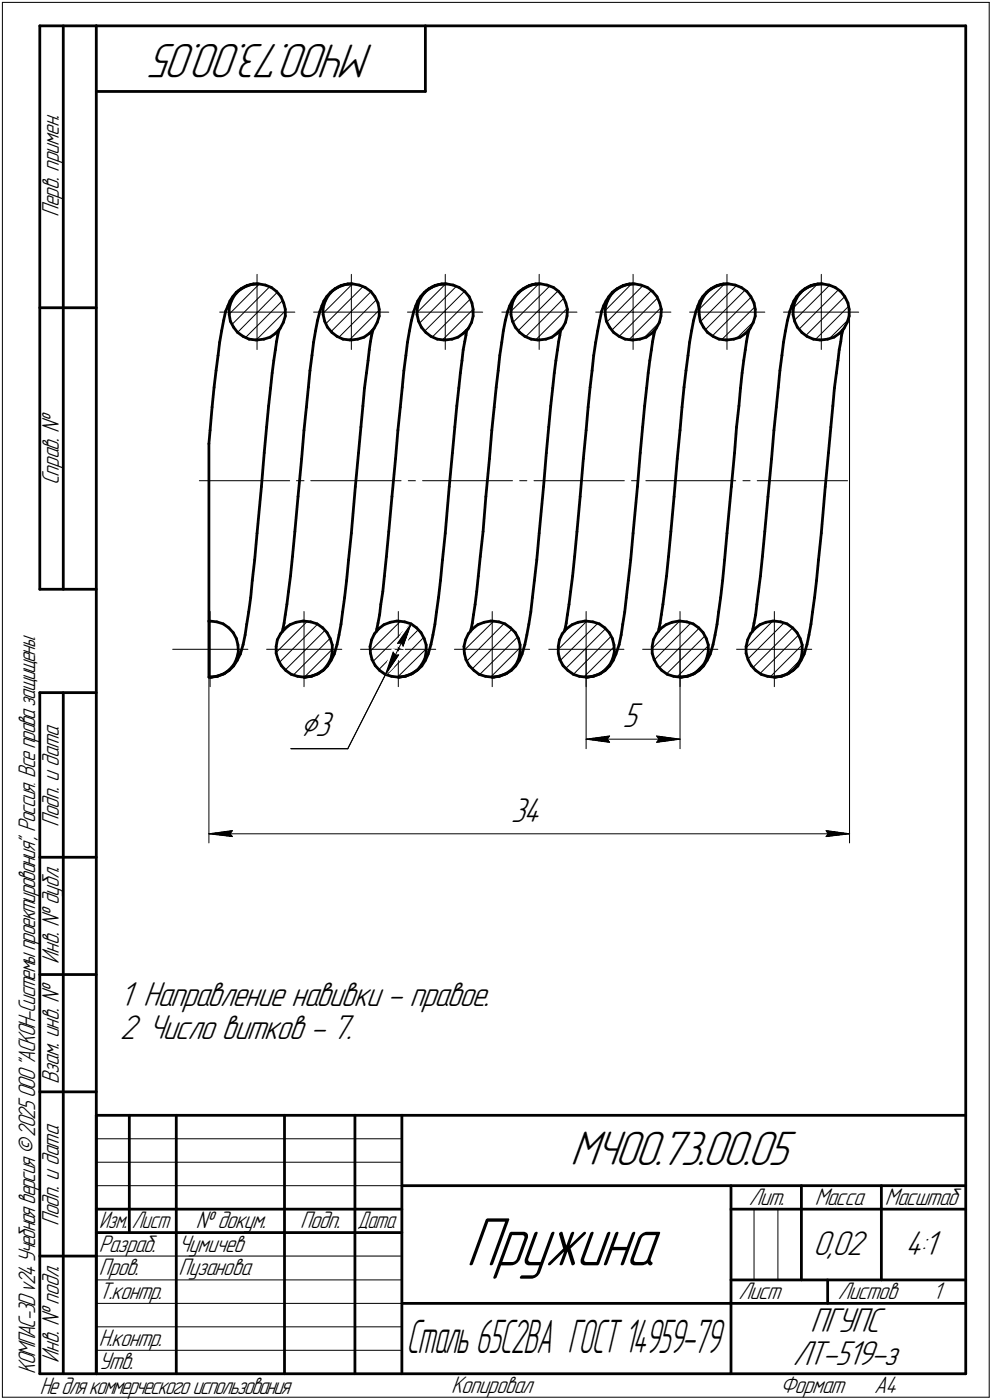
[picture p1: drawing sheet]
<svg xmlns="http://www.w3.org/2000/svg" width="211mm" height="298mm" viewBox="0 0 211 298" stroke-linecap="round" stroke-linejoin="round" font-family="sans-serif">
<g fill="none" stroke="#000" stroke-width=".59">
<path d="M8.5 5.5v120zM8.5 5.5h12zM13.5 5.5v120zM20.5 5.5v287zM20.5 5.5h185zM20.5 19.5h70zM90.5 5.5v14zM205.5 5.5v287zM8.5 65.5h12zM46 78.9l-.4 3.6zM46.4 75.7l-.4 3.2zM46.7 72.9l-.3 2.8z"/>
<path d="M47.2 70.4l-.5 2.5zM47.6 68.2l-.4 2.2zM48 66.3l-.4 1.9zM48.5 65.1l-.5 1.2zM48.8 65.5v1.5zM48.8 67l.2 1.4zM48.9 64.1l-.4 1zM49 68.4l.7 1.3zM49.2 64.2l-.4 1.3zM49.5 63.2l-.6 .9zM49.7 69.7l.8 1.1zM49.9 62.9l-.7 1.3z"/>
<path d="M50.3 62.2l1-.7zM50.3 62.2l-.8 1zM50.5 70.8l1.2 .8zM50.8 61.9l1.2-.8zM50.8 61.9l-.9 1zM51.3 61.5l1.3-.7zM51.7 71.6l1.3 .6zM52 61.1l1.3-.5zM52.6 60.8l1.3-.3zM53 72.2l1.4 .2zM53.3 60.6l1.4-.1zM53.9 60.5h.8z"/>
<path d="M54.4 72.4h.3zM54.7 72.4l1.4-.2zM54.7 60.5h.3zM55 60.5l1.5 .2zM56.1 72.2l1.4-.4zM56.5 60.7l1.2 .5zM57.5 71.8l1.2-.8zM57.7 61.2l1.1 .9zM57.9 79.4l-.3 3.2zM58.3 76.8l-.4 2.6zM58.6 74.5l-.3 2.3zM58.8 72.7l-.2 1.8z"/>
<path d="M58.8 62.1l1 1.1zM59.1 71.4l-.3 1.3zM59.4 70.3h.1M59.4 70.4l-.3 1zM59.6 69.9l-.9 1.1zM59.8 63.2l.6 1.3zM60.3 68.7l-.7 1.2zM60.4 64.5l.3 1.4zM60.7 67.3l-.4 1.4zM60.7 65.9v1.4zM66 78.9l-.4 3.6zM66.4 75.7l-.4 3.2z"/>
<path d="M66.7 72.9l-.3 2.8zM67.1 70.4l-.4 2.5zM67.6 68.2l-.5 2.2zM68.1 66.3l-.5 1.9zM68.5 65.1l-.4 1.2zM68.7 65.5v1.5zM68.7 67l.4 1.4zM68.9 64.1l-.4 1zM69.1 68.4l.6 1.3zM69.2 64.2l-.5 1.3zM69.5 63.2l-.6 .9zM69.7 69.7l.9 1.1z"/>
<path d="M69.8 62.9l-.6 1.3zM70.4 62.2l.9-.7zM70.4 62.2l-.9 1zM70.6 70.8l1.1 .8zM70.8 61.9l1.2-.8zM70.8 61.9l-1 1zM71.3 61.5l1.3-.7zM71.7 71.6l1.3 .6zM72 61.1l1.3-.5zM72.6 60.8l1.4-.3zM73 72.2l1.4 .2zM73.3 60.6l1.5-.1z"/>
<path d="M74 60.5h.8zM74.4 72.4h.4zM74.8 72.4l1.3-.2zM74.8 60.5h.2zM75 60.5l1.5 .2zM76.1 72.2l1.4-.4zM76.5 60.7l1.2 .5zM77.5 71.8l1.2-.8zM77.7 61.2l1.2 .9zM78 79.4l-.4 3.2zM78.3 76.8l-.3 2.6zM78.6 74.5l-.3 2.3z"/>
<path d="M78.8 72.7l-.2 1.8zM78.9 62.1l.9 1.1zM79.1 71.4l-.3 1.3zM79.3 70.3h.1M79.3 70.4l-.2 1zM79.6 69.9l-.9 1.1zM79.8 63.2l.6 1.3zM80.3 68.7l-.7 1.2zM80.4 64.5l.3 1.4zM80.7 67.3l-.4 1.4zM80.7 65.9v1.4zM85.9 78.9l-.3 3.6z"/>
<path d="M86.4 75.7l-.5 3.2zM86.7 72.9l-.3 2.8zM87.1 70.4l-.4 2.5zM87.5 68.2l-.4 2.2zM88.1 66.3l-.6 1.9zM88.5 65.1l-.4 1.2zM88.7 67l.4 1.4zM88.8 65.5l-.1 1.5zM88.9 64.1l-.4 1zM89.1 68.4l.6 1.3zM89.2 64.2l-.4 1.3zM89.5 63.2l-.6 .9z"/>
<path d="M89.7 69.7l.9 1.1zM89.8 62.9l-.6 1.3zM90.3 62.2l1-.7zM90.3 62.2l-.8 1zM90.6 70.8l1.1 .8zM90.8 61.9l1.1-.8zM90.8 61.9l-1 1zM91.3 61.5l1.2-.7zM91.7 71.6l1.3 .6zM91.9 61.1l1.4-.5zM92.5 60.8l1.5-.3zM93 72.2l1.4 .2z"/>
<path d="M93.3 60.6l1.4-.1zM94 60.5h.7zM94.4 72.4h.3zM94.7 72.4l1.5-.2zM94.7 60.5h.3zM95 60.5l1.4 .2zM96.2 72.2l1.3-.4zM96.4 60.7l1.3 .5zM97.5 71.8l1.1-.8zM97.7 61.2l1.2 .9zM98 79.4l-.4 3.2zM98.3 76.8l-.3 2.6z"/>
<path d="M98.6 74.5l-.3 2.3zM98.6 71l1.1-1.1zM98.9 72.7l-.3 1.8zM98.9 62.1l.9 1.1zM99.1 71.4l-.2 1.3zM99.3 70.4l-.2 1zM99.4 70.3l-.1 .1zM99.8 63.2l.6 1.3zM100.3 68.7l-.6 1.2zM100.4 64.5l.3 1.4zM100.7 67.3l-.4 1.4zM100.7 65.9v1.4z"/>
<path d="M106 78.9l-.4 3.6zM106.3 75.7l-.3 3.2zM106.8 72.9l-.5 2.8zM107.1 70.4l-.3 2.5zM107.5 68.2l-.4 2.2zM108 66.3l-.5 1.9zM108.5 65.1l-.5 1.2zM108.7 67l.4 1.4zM108.8 65.5l-.1 1.5zM109 64.1l-.5 1zM109.1 68.4l.5 1.3zM109.1 64.2l-.3 1.3z"/>
<path d="M109.6 63.2l-.6 .9zM109.6 69.7l1 1.1zM109.8 62.9l-.7 1.3zM110.3 62.2l1-.7zM110.3 62.2l-.7 1zM110.6 70.8l1.1 .8zM110.8 61.9l1.2-.8zM110.8 61.9l-1 1zM111.3 61.5l1.3-.7zM111.7 71.6l1.3 .6zM112 61.1l1.3-.5zM112.6 60.8l1.4-.3z"/>
<path d="M113 72.2l1.4 .2zM113.3 60.6l1.4-.1zM114 60.5h.7zM114.4 72.4h.3zM114.7 72.4l1.5-.2zM114.7 60.5h.4zM115.1 60.5l1.3 .2zM116.2 72.2l1.2-.4zM116.4 60.7l1.4 .5zM117.4 71.8l1.2-.8zM117.8 61.2l1.1 .9zM117.9 79.4l-.3 3.2z"/>
<path d="M118.3 76.8l-.4 2.6zM118.6 74.5l-.3 2.3zM118.6 71l1-1.1zM118.9 72.7l-.3 1.8zM118.9 62.1l.9 1.1zM119.1 71.4l-.2 1.3zM119.3 70.4l-.2 1zM119.4 70.3l-.1 .1zM119.8 63.2l.6 1.3zM120.3 68.7l-.7 1.2zM120.4 64.5l.3 1.4zM120.6 67.3l-.3 1.4z"/>
<path d="M120.7 65.9l-.1 1.4zM126 78.9l-.4 3.6zM126.3 75.7l-.3 3.2zM126.7 72.9l-.4 2.8zM127.2 70.4l-.5 2.5zM127.6 68.2l-.4 2.2zM128 66.3l-.4 1.9zM128.4 65.1l-.4 1.2zM128.8 65.5v1.5zM128.8 67l.2 1.4zM128.9 64.1l-.5 1zM129 68.4l.7 1.3z"/>
<path d="M129.2 64.2l-.4 1.3zM129.5 63.2l-.6 .9zM129.7 69.7l.9 1.1zM129.9 62.9l-.7 1.3zM130.3 62.2l1-.7zM130.3 62.2l-.8 1zM130.6 70.8l1.1 .8zM130.8 61.9l1.2-.8zM130.8 61.9l-.9 1zM131.3 61.5l1.3-.7zM131.7 71.6l1.3 .6zM132 61.1l1.3-.5z"/>
<path d="M132.6 60.8l1.3-.3zM133 72.2l1.5 .2zM133.3 60.6l1.4-.1zM133.9 60.5h.8zM134.5 72.4h.2zM134.7 72.4l1.4-.2zM134.7 60.5h.3zM135 60.5l1.4 .2zM136.1 72.2l1.4-.4zM136.4 60.7l1.4 .5zM137.5 71.8l1.2-.8zM137.8 61.2l1.1 .9z"/>
<path d="M137.9 79.4l-.3 3.2zM138.3 76.8l-.4 2.6zM138.6 74.5l-.3 2.3zM138.9 72.7l-.3 1.8zM138.9 62.1l.9 1.1zM139.1 71.4l-.2 1.3zM139.4 70.3h.1M139.4 70.4l-.3 1zM139.6 69.9l-.9 1.1zM139.8 63.2l.6 1.3zM140.3 68.7l-.7 1.2zM140.4 64.5l.3 1.4z"/>
<path d="M140.6 67.3l-.3 1.4zM140.7 65.9l-.1 1.4zM146 78.9l-.5 3.6zM146.4 75.7l-.4 3.2zM146.7 72.9l-.3 2.8zM147.2 70.4l-.5 2.5zM147.6 68.2l-.4 2.2zM148.1 66.3l-.5 1.9zM148.5 65.1l-.4 1.2zM148.8 65.5v1.5zM148.8 67l.2 1.4zM148.9 64.1l-.4 1z"/>
<path d="M149 68.4l.7 1.3zM149.2 64.2l-.4 1.3zM149.5 63.2l-.6 .9zM149.7 69.7l.8 1.1zM149.9 62.9l-.7 1.3zM150.4 62.2l.9-.7zM150.4 62.2l-.9 1zM150.5 70.8l1.2 .8zM150.8 61.9l1.2-.8zM150.8 61.9l-.9 1zM151.3 61.5l1.3-.7zM151.7 71.6l1.3 .6z"/>
<path d="M152 61.1l1.3-.5zM152.6 60.8l1.3-.3zM153 72.2l1.4 .2zM153.3 60.6l1.4-.1zM153.9 60.5h.8zM154.4 72.4h.3zM154.7 72.4l1.4-.2zM154.7 60.5h.3zM155 60.5l1.5 .2zM156.1 72.2l1.4-.4zM156.5 60.7l1.2 .5zM157.5 71.8l1.2-.8z"/>
<path d="M157.7 61.2l1.2 .9zM157.9 79.4l-.3 3.2zM158.2 76.8l-.3 2.6zM158.6 74.5l-.4 2.3zM158.8 72.7l-.2 1.8zM158.9 62.1l.9 1.1zM159.1 71.4l-.3 1.3zM159.3 70.3h.1M159.3 70.4l-.2 1zM159.6 69.9l-.9 1.1zM159.8 63.2l.6 1.3zM160.3 68.7l-.7 1.2z"/>
<path d="M160.4 64.5l.3 1.4zM160.7 67.3l-.4 1.4zM160.7 65.9v1.4zM165.9 78.9l-.3 3.6zM166.4 75.7l-.5 3.2zM166.7 72.9l-.3 2.8zM167.1 70.4l-.4 2.5zM167.6 68.2l-.5 2.2zM168.1 66.3l-.5 1.9zM168.5 65.1l-.4 1.2zM168.7 67l.4 1.4zM168.8 65.5l-.1 1.5z"/>
<path d="M168.9 64.1l-.4 1zM169.1 68.4l.6 1.3zM169.2 64.2l-.4 1.3zM169.5 63.2l-.6 .9zM169.7 69.7l.9 1.1zM169.8 62.9l-.6 1.3zM170.3 62.2l1-.7zM170.3 62.2l-.8 1zM170.6 70.8l1.1 .8zM170.8 61.9l1.2-.8zM170.8 61.9l-1 1zM171.3 61.5l1.3-.7z"/>
<path d="M171.7 71.6l1.4 .6zM172 61.1l1.3-.5zM172.6 60.8l1.4-.3zM173.1 72.2l1.3 .2zM173.3 60.6l1.5-.1zM174 60.5h.8zM174.4 72.4h.4zM174.8 72.4l1.3-.2zM174.8 60.5h.2zM175 60.5l1.4 .2zM176.1 72.2l1.4-.4zM176.4 60.7l1.3 .5z"/>
<path d="M177.5 71.8l1.1-.8zM177.7 61.2l1.2 .9zM178 79.4l-.5 3.2zM178.3 76.8l-.3 2.6zM178.6 74.5l-.3 2.3zM178.9 72.7l-.3 1.8zM178.9 62.1l.8 1.1zM179.1 71.4l-.2 1.3zM179.3 70.3h.1M179.3 70.4l-.2 1zM179.6 69.9l-1 1.1zM179.7 63.2l.7 1.3z"/>
<path d="M180.3 68.7l-.7 1.2zM180.4 64.5l.3 1.4zM180.7 67.3l-.4 1.4zM180.7 65.9v1.4zM44.4 94.5v37.7zM44.7 91.6l-.3 2.9zM45.1 86.7l-.4 4.9zM45.6 82.5l-.5 4.2zM56.2 96.4l-.6 7.2zM56.7 90.9l-.5 5.5zM57.1 86.4l-.4 4.5zM57.6 82.6l-.5 3.8z"/>
<path d="M64.2 97.7l-.8 8zM64.7 91.6l-.5 6.1zM65.2 86.7l-.5 4.9zM65.6 82.5l-.4 4.2zM76.3 96.4l-.7 7.2zM76.8 90.9l-.5 5.5zM77.2 86.4l-.4 4.5zM77.6 82.6l-.4 3.8zM84.2 97.7l-.8 8zM84.7 91.6l-.5 6.1zM85.2 86.7l-.5 4.9zM85.6 82.5l-.4 4.2z"/>
<path d="M96.3 96.4l-.7 7.2zM96.8 90.9l-.5 5.5zM97.2 86.4l-.4 4.5zM97.6 82.6l-.4 3.8zM104.1 97.7l-.7 8zM104.6 91.6l-.5 6.1zM105.2 86.7l-.6 4.9zM105.6 82.5l-.4 4.2zM116.2 96.4l-.5 7.2zM116.8 90.9l-.6 5.5zM117.2 86.4l-.4 4.5zM117.6 82.6l-.4 3.8z"/>
<path d="M124.1 97.7l-.7 8zM124.7 91.6l-.6 6.1zM125.1 86.7l-.4 4.9zM125.6 82.5l-.5 4.2zM136.2 96.4l-.6 7.2zM136.7 90.9l-.5 5.5zM137.2 86.4l-.5 4.5zM137.6 82.6l-.4 3.8zM144.1 97.7l-.7 8zM144.7 91.6l-.6 6.1zM145.1 86.7l-.4 4.9zM145.5 82.5l-.4 4.2z"/>
<path d="M156.3 96.4l-.7 7.2zM156.7 90.9l-.4 5.5zM157.2 86.4l-.5 4.5zM157.6 82.6l-.4 3.8zM164.2 97.7l-.8 8zM164.7 91.6l-.5 6.1zM165.2 86.7l-.5 4.9zM165.6 82.5l-.4 4.2zM176.3 96.4l-.7 7.2zM176.8 90.9l-.5 5.5zM177.2 86.4l-.4 4.5zM177.5 82.6l-.3 3.8z"/>
<path d="M54.2 119.2l-.5 4.4zM54.7 113.5l-.5 5.7zM55.6 103.6l-.9 9.9zM62.2 118.5l-.4 4.2zM62.7 113.2l-.5 5.3zM63.4 105.7l-.7 7.5zM74.2 119.2l-.5 4.4zM74.8 113.5l-.6 5.7zM75.6 103.6l-.8 9.9zM82.2 118.5l-.4 4.2zM82.7 113.2l-.5 5.3zM83.4 105.7l-.7 7.5z"/>
<path d="M94.1 119.2l-.4 4.4zM94.7 113.5l-.6 5.7zM95.6 103.6l-.9 9.9zM102.2 118.5l-.4 4.2zM102.8 113.2l-.6 5.3zM103.4 105.7l-.6 7.5zM114.2 119.2l-.5 4.4zM114.7 113.5l-.5 5.7zM115.7 103.6l-1 9.9zM122.3 118.5l-.5 4.2zM122.8 113.2l-.5 5.3zM123.4 105.7l-.6 7.5z"/>
<path d="M134.2 119.2l-.5 4.4zM134.7 113.5l-.5 5.7zM135.6 103.6l-.9 9.9zM142.2 118.5l-.4 4.2zM142.7 113.2l-.5 5.3zM143.4 105.7l-.7 7.5zM154.2 119.2l-.4 4.4zM154.7 113.5l-.5 5.7zM155.6 103.6l-.9 9.9zM162.2 118.5l-.4 4.2zM162.7 113.2l-.5 5.3zM163.4 105.7l-.7 7.5z"/>
<path d="M174.2 119.2l-.5 4.4zM174.8 113.5l-.6 5.7zM175.6 103.6l-.8 9.9zM8.5 125.5h12zM44.4 132.2v12zM44.4 132.2h.3zM44.7 132.2l1.4 .2zM46.1 132.4l1.4 .4zM47.5 132.8l1.2 .9zM48.7 133.7l.9 1zM49.6 134.7l.7 1.3zM50.3 136l.3 1.3z"/>
<path d="M50.6 137.3l.1 1.5zM50.7 138.8l-.3 1.4zM51.1 139.3l-.6 1.3zM51.7 137.2l-.6 2.1zM52.2 135.2l-.5 2zM52.5 132.9l-.3 2.3zM52.9 130.3l-.4 2.6zM53.3 127.3l-.4 3zM53.7 123.6l-.4 3.7zM58.8 139.1l.4 1.4zM58.8 137.7v1.4zM59 136.2l-.2 1.5z"/>
<path d="M59.7 135l-.7 1.2zM60.2 133.9l-.1 .6zM60.5 132.7l-.3 1.2zM60.5 133.9l-.8 1.1zM60.5 133.9l1.2-.9zM60.7 130.9l-.2 1.8zM61 128.7l-.3 2.2zM61.4 126l-.4 2.7zM61.7 133l1.3-.5zM61.8 122.7l-.4 3.3zM63 132.5l1.4-.3zM64.4 132.2h.3z"/>
<path d="M64.7 132.2l1.4 .2zM66.1 132.4l1.4 .4zM67.5 132.8l1.2 .9zM68.7 133.7l.9 1zM69.6 134.7l.7 1.3zM70.3 136l.4 1.3zM70.7 137.3v1.5zM70.7 138.8l-.3 1.4zM71.1 139.3l-.7 1.3zM71.7 137.2l-.6 2.1zM72.1 135.2l-.4 2zM72.6 132.9l-.5 2.3z"/>
<path d="M72.9 130.3l-.3 2.6zM73.3 127.3l-.4 3zM73.7 123.6l-.4 3.7zM78.7 137.7l.1 1.4zM78.8 139.1l.4 1.4zM79.1 136.2l-.4 1.5zM79.7 135l-.6 1.2zM80.2 133.9l-.1 .6zM80.4 132.7l-.2 1.2zM80.6 133.9l-.9 1.1zM80.6 133.9l1.1-.9zM80.8 130.9l-.4 1.8z"/>
<path d="M81 128.7l-.2 2.2zM81.4 126l-.4 2.7zM81.7 133l1.4-.5zM81.8 122.7l-.4 3.3zM83.1 132.5l1.3-.3zM84.4 132.2h.4zM84.8 132.2l1.3 .2zM86.1 132.4l1.4 .4zM87.5 132.8l1.1 .9zM88.6 133.7l1 1zM89.6 134.7l.7 1.3zM90.3 136l.4 1.3z"/>
<path d="M90.7 137.3v1.5zM90.7 138.8l-.3 1.4zM91.1 139.3l-.6 1.3zM91.7 137.2l-.6 2.1zM92.1 135.2l-.4 2zM92.5 132.9l-.4 2.3zM92.9 130.3l-.4 2.6zM93.3 127.3l-.4 3zM93.7 123.6l-.4 3.7zM98.7 137.7l.1 1.4zM98.8 139.1l.3 1.4zM99.1 136.2l-.4 1.5z"/>
<path d="M99.7 135l-.6 1.2zM100.2 133.9l-.1 .6zM100.5 132.7l-.3 1.2zM100.6 133.9l-.9 1.1zM100.6 133.9l1.1-.9zM100.8 130.9l-.3 1.8zM101.1 128.7l-.3 2.2zM101.4 126l-.3 2.7zM101.7 133l1.3-.5zM101.8 122.7l-.4 3.3zM103 132.5l1.4-.3zM104.4 132.2h.3z"/>
<path d="M104.7 132.2l1.5 .2zM106.2 132.4l1.2 .4zM107.4 132.8l1.2 .9zM108.6 133.7l1 1zM109.6 134.7l.7 1.3zM110.3 136l.4 1.3zM110.7 137.3v1.5zM110.7 138.8l-.3 1.4zM111.1 139.3l-.6 1.3zM111.7 137.2l-.6 2.1zM112.1 135.2l-.4 2zM112.5 132.9l-.4 2.3z"/>
<path d="M112.9 130.3l-.4 2.6zM113.3 127.3l-.4 3zM113.7 123.6l-.4 3.7zM118.8 139.1l.3 1.4zM118.8 137.7v1.4zM119 136.2l-.2 1.5zM119.6 135l-.6 1.2zM120.2 133.9l-.1 .6zM120.5 132.7l-.3 1.2zM120.6 133.9l-1 1.1zM120.6 133.9l1.2-.9zM120.7 130.9l-.2 1.8z"/>
<path d="M121.1 128.7l-.4 2.2zM121.4 126l-.3 2.7zM121.8 133l1.2-.5zM121.8 122.7l-.4 3.3zM123 132.5l1.5-.3zM124.5 132.2h.2zM124.7 132.2l1.5 .2zM126.2 132.4l1.3 .4zM127.5 132.8l1.2 .9zM128.7 133.7l.9 1zM129.6 134.7l.7 1.3zM130.3 136l.3 1.3z"/>
<path d="M130.6 137.3l.1 1.5zM130.7 138.8l-.3 1.4zM131.1 139.3l-.6 1.3zM131.7 137.2l-.6 2.1zM132.2 135.2l-.5 2zM132.5 132.9l-.3 2.3zM132.9 130.3l-.4 2.6zM133.3 127.3l-.4 3zM133.7 123.6l-.4 3.7zM138.8 139.1l.4 1.4zM138.8 137.7v1.4zM139 136.2l-.2 1.5z"/>
<path d="M139.7 135l-.7 1.2zM140.2 133.9l-.1 .6zM140.5 132.7l-.3 1.2zM140.5 133.9l-.8 1.1zM140.5 133.9l1.2-.9zM140.7 130.9l-.2 1.8zM141.1 128.7l-.4 2.2zM141.4 126l-.3 2.7zM141.7 133l1.3-.5zM141.8 122.7l-.4 3.3zM143 132.5l1.4-.3zM144.4 132.2h.3z"/>
<path d="M144.7 132.2l1.4 .2zM146.1 132.4l1.4 .4zM147.5 132.8l1.2 .9zM148.7 133.7l.9 1zM149.6 134.7l.7 1.3zM150.3 136l.4 1.3zM150.7 137.3v1.5zM150.7 138.8l-.3 1.4zM151.1 139.3l-.6 1.3zM151.7 137.2l-.6 2.1zM152.1 135.2l-.4 2zM152.6 132.9l-.5 2.3z"/>
<path d="M152.9 130.3l-.3 2.6zM153.3 127.3l-.4 3zM153.8 123.6l-.5 3.7zM158.7 139.1l.5 1.4zM158.7 137.7v1.4zM159.1 136.2l-.4 1.5zM159.7 135l-.6 1.2zM160.2 133.9l-.1 .6zM160.4 132.7l-.2 1.2zM160.6 133.9l-.9 1.1zM160.6 133.9l1.1-.9zM160.8 130.9l-.4 1.8z"/>
<path d="M161 128.7l-.2 2.2zM161.4 126l-.4 2.7zM161.7 133l1.3-.5zM161.8 122.7l-.4 3.3zM163 132.5l1.4-.3zM164.4 132.2h.4zM164.8 132.2l1.3 .2zM166.1 132.4l1.4 .4zM167.5 132.8l1.2 .9zM168.7 133.7l.9 1zM169.6 134.7l.7 1.3zM170.3 136l.4 1.3z"/>
<path d="M170.7 137.3v1.5zM170.7 138.8l-.3 1.4zM171.1 139.3l-.7 1.3zM171.7 137.2l-.6 2.1zM172.1 135.2l-.4 2zM172.6 132.9l-.5 2.3zM172.9 130.3l-.3 2.6zM173.3 127.3l-.4 3zM173.7 123.6l-.4 3.7zM8.5 147.5v145zM8.5 147.5h12zM13.5 147.5v145z"/>
<path d="M44.4 144.2h.3zM44.7 144.2h.3zM44.8 144.2h.1M44.8 144.2l1.4-.2zM45 144.2l1.4-.3zM46.2 144l1.4-.5zM46.4 143.9l1.4-.5zM47.6 143.5l1.2-.8zM47.8 143.4l1.1-.8zM49.7 141.8l-.9 .9zM49.8 141.5l-.9 1.1zM50.4 140.2l-.6 1.3z"/>
<path d="M50.5 140.6l-.8 1.2zM59.2 140.5l.7 1.2zM59.9 141.7l.9 1zM60.8 142.7l1.2 .9zM62 143.6l1.3 .4zM63.3 144l1.4 .2zM64.8 144.2h.1M64.7 144.2h.3zM64.8 144.2l1.4-.2zM65 144.2l1.5-.3zM66.2 144l1.4-.5zM66.5 143.9l1.2-.5z"/>
<path d="M67.6 143.5l1.1-.8zM67.7 143.4l1.2-.8zM69.7 141.8l-1 .9zM69.8 141.5l-.9 1.1zM70.4 140.6l-.7 1.2zM70.4 140.2l-.6 1.3zM79.2 140.5l.6 1.2zM79.8 141.7l1 1zM80.8 142.7l1.2 .9zM82 143.6l1.3 .4zM83.3 144l1.5 .2zM84.8 144.2l1.4-.2z"/>
<path d="M84.8 144.2h.2zM85 144.2l1.4-.3zM86.2 144l1.3-.5zM86.4 143.9l1.3-.5zM87.5 143.5l1.2-.8zM87.7 143.4l1.2-.8zM88.7 142.7l1-.9zM89.7 141.5l-.8 1.1zM90.4 140.2l-.7 1.3zM90.5 140.6l-.8 1.2zM99.1 140.5l.7 1.2zM99.8 141.7l1 1z"/>
<path d="M100.8 142.7l1.1 .9zM101.9 143.6l1.4 .4zM103.3 144l1.4 .2zM104.7 144.2l1.5-.2zM104.7 144.2h.4zM105.1 144.2l1.3-.3zM106.2 144l1.3-.5zM106.4 143.9l1.4-.5zM107.5 143.5l1.3-.8zM107.8 143.4l1.1-.8zM109.7 141.8l-.9 .9zM109.8 141.5l-.9 1.1z"/>
<path d="M110.4 140.2l-.6 1.3zM110.5 140.6l-.8 1.2zM119.1 140.5l.7 1.2zM119.8 141.7l1 1zM120.8 142.7l1.2 .9zM122 143.6l1.3 .4zM123.3 144l1.4 .2zM124.8 144.2h.1M124.7 144.2h.4zM124.8 144.2l1.4-.2zM125.1 144.2l1.3-.3zM126.2 144l1.4-.5z"/>
<path d="M126.4 143.9l1.4-.5zM127.6 143.5l1.2-.8zM127.8 143.4l1.1-.8zM129.7 141.8l-.9 .9zM129.8 141.5l-.9 1.1zM130.4 140.2l-.6 1.3zM130.5 140.6l-.8 1.2zM139.2 140.5l.7 1.2zM139.9 141.7l.9 1zM140.8 142.7l1.2 .9zM142 143.6l1.3 .4zM143.3 144l1.4 .2z"/>
<path d="M144.8 144.2h.1M144.7 144.2h.3zM144.8 144.2l1.4-.2zM145 144.2l1.5-.3zM146.2 144l1.4-.5zM146.5 143.9l1.2-.5zM147.6 143.5l1.2-.8zM147.7 143.4l1.1-.8zM149.7 141.8l-.9 .9zM149.8 141.5l-1 1.1zM150.4 140.2l-.6 1.3zM150.5 140.6l-.8 1.2z"/>
<path d="M159.2 140.5l.7 1.2zM159.9 141.7l.9 1zM160.8 142.7l1.2 .9zM162 143.6l1.3 .4zM163.3 144l1.5 .2zM164.8 144.2l1.4-.2zM164.8 144.2h.2zM165 144.2l1.5-.3zM166.2 144l1.4-.5zM166.5 143.9l1.2-.5zM167.6 143.5l1.1-.8zM167.7 143.4l1.2-.8z"/>
<path d="M168.7 142.7l1.1-.9zM169.8 141.5l-.9 1.1zM170.4 140.6l-.6 1.2zM170.4 140.2l-.6 1.3zM8.5 182.5h12zM8.5 207.5h12zM8.5 232.5h12zM20.5 237.5h185zM20.5 237.5v55zM27.5 237.5v25zM37.5 237.5v55zM60.5 237.5v55z"/>
<path d="M75.5 237.5v55zM85.5 237.5v55zM20.5 257.5h65zM85.5 252.5h120zM155.5 252.5v40zM155.5 257.5h15zM170.5 252.5v20zM170.5 257.5h35zM187.5 252.5v20zM8.5 267.5h12zM20.5 262.5h65zM85.5 277.5h70z"/>
<path d="M155.5 277.5h50zM155.5 272.5h50zM176.1 272.5v5zM8.5 292.5h12zM20.5 292.5h185z"/>
</g>
<g fill="none" stroke="#000" stroke-width=".21">
<path d="M.5 .5v297zM.5 .5h210zM210.5 .5v297zM54.7 58.4v8.1zM74.8 58.4v8.1zM94.7 58.4v8.1zM114.7 58.4v8.1zM134.7 58.4v8.1zM154.7 58.4v8.1zM174.8 58.4v8.1zM46.7 66.5h8zM48.8 66.9l6.4-6.4z"/>
<path d="M49.4 69.1l8-8.1zM49.8 63l1.5-1.5zM52.2 71.9l8-8zM54.7 66.5h8zM54.7 66.5v7.9zM59 62.2l-8.5 8.6zM60.7 66.2l-6.2 6.2zM66.7 66.5h8.1zM68.7 66.7l6.3-6.2zM69.3 69l8-8zM70.4 70.6l8.5-8.5zM72.1 71.8l8-8z"/>
<path d="M74.3 72.4l6.4-6.4zM74.8 66.5v7.9zM74.8 66.5h7.9zM78.4 71.1l1-1zM86.7 66.5h8zM88.7 66.5l6.1-6zM89.2 68.8l7.9-7.8zM90.3 70.5l8.5-8.4zM91.9 71.8l8.2-8.1zM94.1 72.4l6.6-6.5zM94.7 66.5v7.9zM94.7 66.5h8z"/>
<path d="M97.8 71.5l2.1-2zM106.8 66.5h7.9zM108.7 66.3l5.9-5.8zM109.1 68.7l7.9-7.8zM110.2 70.4l8.5-8.4zM114 72.4l6.6-6.7zM114.7 66.5v7.9zM114.7 66.5h8.1zM117.3 71.8l2.8-2.7zM120 63.5l-8.2 8.2zM126.7 66.5h8zM130.1 70.4l8.5-8.5z"/>
<path d="M133.8 72.4l6.8-6.9zM134.4 60.5l-5.6 5.6zM134.7 66.5v7.9zM134.7 66.5h8zM136.8 60.8l-7.7 7.8zM137 72l3.3-3.3zM140 63.4l-8.3 8.2zM146.7 66.5h8zM148.8 65.9l5.4-5.4zM149.1 68.4l7.6-7.6zM150.1 70.2l8.4-8.4zM151.6 71.5l8.3-8.3z"/>
<path d="M153.6 72.3l7-6.9zM154.7 66.5v7.9zM154.7 66.5h8zM156.6 72.1l3.8-3.7zM166.7 66.5h8.1zM168.7 65.6l5.3-5.1zM169 68.2l7.5-7.5zM170 70.1l8.4-8.4zM171.4 71.5l8.3-8.3zM173.5 72.3l7.1-7.1zM174.8 66.5v7.9zM174.8 66.5h7.9z"/>
<path d="M176.4 72.2l4.1-4.1zM180.8 66.5v113zM42.4 102.4h19.2zM44.4 102.4v77.1zM63.1 102.4h1.6zM66.1 102.4h19.2zM86.9 102.4h1.5zM89.9 102.4h19.2zM110.6 102.4h1.5zM113.6 102.4h19.2zM134.4 102.4h1.5zM137.4 102.4h19.1z"/>
<path d="M158.1 102.4h1.5zM161.1 102.4h19.2zM36.7 138.3h8zM44.7 138.3v7.9zM44.7 130.2v8.1zM44.7 138.3h8zM56.7 138.3h8zM58.8 138.9l6.6-6.7zM59.4 135.4l2.5-2.5zM64.7 138.3h8zM64.7 138.3v7.9zM64.7 130.2v8.1z"/>
<path d="M76.7 138.3h8.1zM78.7 138.7l6.6-6.5zM81.4 133.2l-1.6 1.8zM83.7 138.9l-1.7 4.7zM83.7 138.9l.4 .6zM84.1 139.5l.7-.1zM84.6 137l.8-.1zM84.8 138.3h7.9zM84.8 138.3v7.9zM84.8 130.2v8.1zM84.8 139.4l-2.8 4.2zM85.4 136.9l.4 .7z"/>
<path d="M87.5 132.8l-1.7 4.8zM87.5 132.8l-2.9 4.2zM87.5 132.8l-5.5 10.8zM89.1 134l-8.5 8.6zM90.2 135.7l-7.9 8zM96.7 138.3h8zM98.7 138.5l6.4-6.3zM104.7 138.3v7.9zM104.7 130.2v8.1zM104.7 138.3h8zM107.3 132.8l-8 8zM116.8 138.3h7.9z"/>
<path d="M118.7 138.3l6.2-6.1zM124.7 130.2v8.1zM124.7 138.3v7.9zM124.7 138.3h8.1zM124.7 138.3v21.1zM130 135.5l-8 8.1zM136.7 138.3h8zM138.8 138.1l5.8-5.9zM144.7 138.3v7.9zM144.7 130.2v8.1zM144.7 138.3h8zM144.7 138.3v21.1z"/>
<path d="M147 132.7l-7.8 7.8zM156.7 138.3h8.1zM158.7 137.9l5.7-5.7zM164.8 130.2v8.1zM164.8 138.3v7.9zM164.8 138.3h7.9zM59.4 141.1l8.2-8.2zM60.7 142.7l8.5-8.5zM61.9 159.4h12.1zM62.4 143.8l7.9-7.9zM64.8 144.2l5.9-5.9zM79.3 140.9l8.2-8.1z"/>
<path d="M82 143.6l-8 15.8zM84.6 144.2l6.2-6.1zM100.5 142.4l8.5-8.5zM102.1 143.6l8.1-8zM104.4 144.2l6.3-6.4zM108.6 142.7l.7-.5zM119.2 140.6l8-7.8zM120.4 142.3l8.5-8.4zM124.2 144.2l6.5-6.5zM124.7 157.4l5-.7zM124.7 157.4l5 .7zM124.7 157.4h20z"/>
<path d="M127.8 143.3l2-1.9zM129.2 157.4l.5 .7zM129.7 156.7l-.5 .7zM139.7 158.1l5-.7zM139.7 156.7l.5 .7zM139.7 156.7l5 .7zM140.2 157.4l-.5 .7zM140.3 142.2l8.5-8.4zM141.8 143.5l8.2-8.1zM144 144.2l6.7-6.7zM147.4 143.6l2.7-2.7zM159.1 140.4l7.8-7.8z"/>
<path d="M160.2 142.2l8.5-8.5zM161.7 143.4l8.2-8.2zM163.8 144.2l6.9-6.9zM167 143.8l3.3-3.3zM44.4 177.5l5-.6zM44.4 177.5l5 .6zM44.4 177.5h136.4zM48.9 177.5l.5 .6zM49.4 176.9l-.5 .6zM175.8 178.1l5-.6zM175.8 176.9l.4 .6zM175.8 176.9l5 .6z"/>
<path d="M176.2 177.5l-.4 .6zM20.5 247.5h65zM20.5 252.5h65zM20.5 242.5h65zM160.4 257.5v15zM165.5 257.5v15zM20.5 267.5h65zM20.5 272.5h65zM20.5 277.5h65zM.5 297.5h210zM20.5 282.5h65zM20.5 287.5h65z"/>
</g>
<g fill="#fff" stroke="#fff" stroke-width=".21">
<path d="M108.7 169.3h7.8zM108.7 169.4h7.8zM108.7 169.5h7.8zM108.7 169.6h7.8zM108.7 169.7h7.8zM108.7 169.8h7.8zM108.7 169.8h7.8zM108.7 169.9h7.8zM108.7 170h7.8zM108.7 170.1h7.8zM108.7 170.2h7.8zM108.7 170.3h7.8zM108.7 170.3h7.8zM108.7 170.4h7.8zM108.7 170.5h7.8zM108.7 170.6h7.8zM108.7 170.7h7.8zM108.7 170.8h7.8zM108.7 170.9h7.8zM108.7 170.9h7.8zM108.7 171h7.8zM108.7 171.1h7.8zM108.7 171.2h7.8zM108.7 171.3h7.8zM108.7 171.4h7.8zM108.7 171.4h7.8zM108.7 171.5h7.8zM108.7 171.6h7.8zM108.7 171.7h7.8zM108.7 171.8h7.8zM108.7 171.9h7.8zM108.7 172h7.8zM108.7 172h7.8zM108.7 172.1h7.8zM108.7 172.2h7.8zM108.7 172.3h7.8zM108.7 172.4h7.8zM108.7 172.5h7.8zM108.7 172.6h7.8zM108.7 172.6h7.8zM108.7 172.7h7.8zM108.7 172.8h7.8zM108.7 172.9h7.8zM108.7 173h7.8zM108.7 173.1h7.8zM108.7 173.1h7.8zM108.7 173.2h7.8zM108.7 173.3h7.8zM108.7 173.4h7.8zM108.7 173.5h7.8zM108.7 173.6h7.8zM108.7 173.7h7.8zM108.7 173.7h7.8zM108.7 173.8h7.8zM108.7 173.9h7.8zM108.7 174h7.8zM108.7 174.1h7.8zM108.7 174.2h7.8zM108.7 174.2h7.8zM108.7 174.3h7.8zM108.7 174.4h7.8zM108.7 174.5h7.8zM108.7 174.6h7.8zM108.7 174.7h7.8zM108.7 174.8h7.8zM108.7 174.8h7.8zM108.7 174.9h7.8zM108.7 175h7.8zM108.7 175.1h7.8zM108.7 175.2h7.8zM108.7 175.3h7.8zM108.7 175.3h7.8zM108.7 175.4h7.8zM108.7 175.5h7.8zM108.7 175.6h7.8zM108.7 175.7h7.8zM108.7 175.8h7.8zM108.7 175.9h7.8zM108.7 175.9h7.8zM108.7 176h7.8zM108.7 176.1h7.8zM108.7 176.2h7.8zM108.7 176.3h7.8zM108.7 176.4h7.8zM108.7 176.4h7.8z"/>
<path d="M49.4 176.4h.6zM48.8 176.4h1.2zM48.1 176.5h1.9zM47.5 176.6h2.5zM46.9 176.7h3.1zM46.2 176.8h3.8zM46.1 176.9h3.9zM45.9 177h4.1zM45.6 177h4.4zM45.5 177.1h4.5zM45.3 177.2h4.7zM45 177.3h5zM44.9 177.4h5.1zM44.7 177.5h5.3zM44.4 177.5h5.6zM44.7 177.6h5.3zM45 177.7h5zM45.1 177.8h4.9zM45.4 177.9h4.6zM45.6 178h4.4zM45.8 178.1h4.2zM46.1 178.1h3.9zM46.2 178.2h3.8zM46.9 178.3h3.1zM47.5 178.4h2.5zM48.1 178.5h1.9zM48.8 178.6h1.2zM49.4 178.6h.6z"/>
<path d="M175.3 176.4h.6zM175.3 176.4h1.2zM175.3 176.5h1.8zM175.3 176.6h2.4zM175.3 176.7h3zM175.3 176.8h3.6zM175.3 176.9h3.9zM175.3 177h4zM175.3 177h4.3zM175.3 177.1h4.4zM175.3 177.2h4.7zM175.3 177.3h4.9zM175.3 177.4h5.1zM175.3 177.5h5.3zM175.3 177.5h5.5zM175.3 177.6h5.3zM175.3 177.7h5zM175.3 177.8h4.8zM175.3 177.9h4.5zM175.3 178h4.4zM175.3 178.1h4.1zM175.3 178.1h3.9zM175.3 178.2h3.6zM175.3 178.3h3zM175.3 178.4h2.4zM175.3 178.5h1.8zM175.3 178.6h1.2zM175.3 178.6h.6z"/>
<path d="M132.4 149.3h4.6zM132.4 149.4h4.6zM132.4 149.4h4.6zM132.4 149.5h4.6zM132.4 149.6h4.6zM132.4 149.7h4.6zM132.4 149.8h4.6zM132.4 149.9h4.6zM132.4 149.9h4.6zM132.4 150h4.6zM132.4 150.1h4.6zM132.4 150.2h4.6zM132.4 150.3h4.6zM132.4 150.4h4.6zM132.4 150.5h4.6zM132.4 150.5h4.6zM132.4 150.6h4.6zM132.4 150.7h4.6zM132.4 150.8h4.6zM132.4 150.9h4.6zM132.4 151h4.6zM132.4 151h4.6zM132.4 151.1h4.6zM132.4 151.2h4.6zM132.4 151.3h4.6zM132.4 151.4h4.6zM132.4 151.5h4.6zM132.4 151.6h4.6zM132.4 151.6h4.6zM132.4 151.7h4.6zM132.4 151.8h4.6zM132.4 151.9h4.6zM132.4 152h4.6zM132.4 152.1h4.6zM132.4 152.1h4.6zM132.4 152.2h4.6zM132.4 152.3h4.6zM132.4 152.4h4.6zM132.4 152.5h4.6zM132.4 152.6h4.6zM132.4 152.7h4.6zM132.4 152.7h4.6zM132.4 152.8h4.6zM132.4 152.9h4.6zM132.4 153h4.6zM132.4 153.1h4.6zM132.4 153.2h4.6zM132.4 153.2h4.6zM132.4 153.3h4.6zM132.4 153.4h4.6zM132.4 153.5h4.6zM132.4 153.6h4.6zM132.4 153.7h4.6zM132.4 153.8h4.6zM132.4 153.8h4.6zM132.4 153.9h4.6zM132.4 154h4.6zM132.4 154.1h4.6zM132.4 154.2h4.6zM132.4 154.3h4.6zM132.4 154.3h4.6zM132.4 154.4h4.6zM132.4 154.5h4.6zM132.4 154.6h4.6zM132.4 154.7h4.6zM132.4 154.8h4.6zM132.4 154.9h4.6zM132.4 154.9h4.6zM132.4 155h4.6zM132.4 155.1h4.6zM132.4 155.2h4.6zM132.4 155.3h4.6zM132.4 155.4h4.6zM132.4 155.4h4.6zM132.4 155.5h4.6zM132.4 155.6h4.6zM132.4 155.7h4.6zM132.4 155.8h4.6zM132.4 155.9h4.6zM132.4 156h4.6zM132.4 156h4.6zM132.4 156.1h4.6zM132.4 156.2h4.6zM132.4 156.3h4.6z"/>
<path d="M129.5 156.3h.7zM128.8 156.4h1.4zM128 156.5h2.2zM127.3 156.5h2.9zM126.5 156.6h3.7zM126.3 156.7h3.9zM126.2 156.8h4zM125.9 156.9h4.3zM125.7 157h4.5zM125.6 157.1h4.6zM125.3 157.1h4.9zM125.1 157.2h5.1zM125 157.3h5.2zM124.7 157.4h5.5zM125 157.5h5.2zM125.1 157.6h5.1zM125.3 157.6h4.9zM125.6 157.7h4.6zM125.7 157.8h4.5zM125.9 157.9h4.3zM126.2 158h4zM126.3 158.1h3.9zM126.5 158.2h3.7zM127.2 158.2h3zM127.8 158.3h2.4zM128.4 158.4h1.8zM129 158.5h1.2zM129.6 158.6h.6z"/>
<path d="M139.2 156.3h.8zM139.2 156.4h1.5zM139.2 156.5h2.3zM139.2 156.5h3zM139.2 156.6h3.7zM139.2 156.7h4zM139.2 156.8h4.1zM139.2 156.9h4.3zM139.2 157h4.6zM139.2 157.1h4.7zM139.2 157.1h4.9zM139.2 157.2h5.2zM139.2 157.3h5.3zM139.2 157.4h5.5zM139.2 157.5h5.3zM139.2 157.6h5.2zM139.2 157.6h4.9zM139.2 157.7h4.7zM139.2 157.8h4.6zM139.2 157.9h4.3zM139.2 158h4.1zM139.2 158.1h4zM139.2 158.2h3.7zM139.2 158.2h3.1zM139.2 158.3h2.5zM139.2 158.4h1.9zM139.2 158.5h1.3zM139.2 158.6h.7z"/>
<path d="M87.3 133h.2zM87.2 133.1h.3zM87.1 133.2h.4zM87 133.3h.5zM86.9 133.3h.6zM86.8 133.4h.7zM86.7 133.5h.8zM86.6 133.6h.9zM86.4 133.7h1.1zM86.4 133.8h1.1zM86.3 133.9h1.1zM86.2 133.9h1.2zM86.1 134h1.3zM85.9 134.1h1.5zM85.9 134.2h1.5zM85.9 134.3h1.5zM85.8 134.4h1.6zM85.8 134.5h1.6zM85.7 134.5h1.7zM85.6 134.6h1.8zM85.6 134.7h1.8zM85.5 134.8h1.8zM85.4 134.9h1.9zM85.4 135h1.9zM85.3 135h1.9zM85.3 135.1h1.9zM85.3 135.2h1.9zM85.2 135.3h1.9zM85.1 135.4h2zM85.1 135.5h2zM85 135.6h2zM84.9 135.6h2.1zM84.9 135.7h2.1zM84.8 135.8h2.2zM84.8 135.9h2.2zM84.8 136h2.1zM84.7 136.1h2.2zM84.6 136.1h2.3zM84.6 136.2h2.2zM84.5 136.3h2.3zM84.4 136.4h2.4zM84.4 136.5h2.3zM84.3 136.6h2.4zM84.2 136.7h2.5zM84.2 136.7h2.4zM84.2 136.8h2.4zM84.1 136.9h2.5zM84.1 137h2.4zM84 137.1h2.5zM83.9 137.2h2.5zM83.8 137.2h2.6zM84.1 137.3h2.3zM84.2 137.4h2.2zM84.4 137.5h2zM84.6 137.6h1.8zM84.8 137.7h1.5zM84.9 137.8h1.4zM85.1 137.8h1.2zM85.3 137.9h.9zM85.4 138h.8zM85.6 138.1h.6zM85.8 138.2h.3zM85.9 138.3h.2z"/>
<path d="M83.4 138.2h.2zM83.4 138.3h.3zM83.3 138.3h.6zM83.3 138.4h.8zM83.3 138.5h.9zM83.2 138.6h1.2zM83.2 138.7h1.3zM83.2 138.8h1.6zM83.1 138.9h1.8zM83.1 138.9h2zM83.1 139h2.2zM83.1 139.1h2.3zM83.1 139.2h2.5zM83 139.3h2.6zM83 139.4h2.5zM83 139.4h2.4zM82.9 139.5h2.5zM82.9 139.6h2.4zM82.9 139.7h2.4zM82.8 139.8h2.5zM82.8 139.9h2.4zM82.8 140h2.3zM82.7 140h2.4zM82.7 140.1h2.3zM82.7 140.2h2.2zM82.6 140.3h2.3zM82.6 140.4h2.2zM82.5 140.5h2.3zM82.5 140.5h2.3zM82.5 140.6h2.2zM82.5 140.7h2.1zM82.5 140.8h2.1zM82.5 140.9h2zM82.4 141h2zM82.4 141.1h2zM82.4 141.1h1.9zM82.3 141.2h1.9zM82.3 141.3h1.9zM82.3 141.4h1.9zM82.2 141.5h1.9zM82.2 141.6h1.9zM82.1 141.6h1.9zM82.1 141.7h1.8zM82.1 141.8h1.8zM82.1 141.9h1.7zM82.1 142h1.6zM82.1 142.1h1.6zM82.1 142.2h1.6zM82.1 142.2h1.5zM82.1 142.3h1.4zM82.1 142.4h1.3zM82.1 142.5h1.2zM82.1 142.6h1.1zM82.1 142.7h1zM82.1 142.7h1zM82.1 142.8h.9zM82.1 142.9h.8zM82.1 143h.6zM82.1 143.1h.5zM82.1 143.2h.4zM82.1 143.3h.4zM82.1 143.3h.3zM82.1 143.4h.2z"/>
<path d="M63.8 151h8.3zM63.8 151.1h8.3zM63.8 151.2h8.3zM63.8 151.3h8.3zM63.8 151.4h8.3zM63.8 151.5h8.3zM63.8 151.6h8.3zM63.8 151.6h8.3zM63.8 151.7h8.3zM63.8 151.8h8.3zM63.8 151.9h8.3zM63.8 152h8.3zM63.8 152.1h8.3zM63.8 152.1h8.3zM63.8 152.2h8.3zM63.8 152.3h8.3zM63.8 152.4h8.3zM63.8 152.5h8.3zM63.8 152.6h8.3zM63.8 152.7h8.3zM63.8 152.7h8.3zM63.8 152.8h8.3zM63.8 152.9h8.3zM63.8 153h8.3zM63.8 153.1h8.3zM63.8 153.2h8.3zM63.8 153.2h8.3zM63.8 153.3h8.3zM63.8 153.4h8.3zM63.8 153.5h8.3zM63.8 153.6h8.3zM63.8 153.7h8.3zM63.8 153.8h8.3zM63.8 153.8h8.3zM63.8 153.9h8.3zM63.8 154h8.3zM63.8 154.1h8.3zM63.8 154.2h8.3zM63.8 154.3h8.3zM63.8 154.3h8.3zM63.8 154.4h8.3zM63.8 154.5h8.3zM63.8 154.6h8.3zM63.8 154.7h8.3zM63.8 154.8h8.3zM63.8 154.9h8.3zM63.8 154.9h8.3zM63.8 155h8.3zM63.8 155.1h8.3zM63.8 155.2h8.3zM63.8 155.3h8.3zM63.8 155.4h8.3zM63.8 155.4h8.3zM63.8 155.5h8.3zM63.8 155.6h8.3zM63.8 155.7h8.3zM63.8 155.8h8.3zM63.8 155.9h8.3zM63.8 156h8.3zM63.8 156h8.3zM63.8 156.1h8.3zM63.8 156.2h8.3zM63.8 156.3h8.3zM63.8 156.4h8.3zM63.8 156.5h8.3zM63.8 156.5h8.3zM63.8 156.6h8.3zM63.8 156.7h8.3zM63.8 156.8h8.3zM63.8 156.9h8.3zM63.8 157h8.3zM63.8 157.1h8.3zM63.8 157.1h8.3zM63.8 157.2h8.3zM63.8 157.3h8.3zM63.8 157.4h8.3zM63.8 157.5h8.3zM63.8 157.6h8.3zM63.8 157.6h8.3zM63.8 157.7h8.3zM63.8 157.8h8.3zM63.8 157.9h8.3zM63.8 158h8.3zM63.8 158.1h8.3zM63.8 158.2h8.3zM63.8 158.2h8.3zM63.8 158.3h8.3z"/>
</g>
<g fill="#000" stroke="#000" stroke-width=".21">
<path d="M83.7 139h.1zM83.6 139.1h.2zM83.6 139.2h.3zM83.6 139.3h.4zM83.5 139.4h.5zM83.5 139.4h.6zM83.5 139.5h.6zM83.4 139.6h.7zM83.4 139.7h.6zM83.4 139.8h.6zM83.3 139.9h.6zM83.3 140h.6zM83.3 140h.5zM83.2 140.1h.6zM83.2 140.2h.5zM83.2 140.3h.5zM83.1 140.4h.6zM83.1 140.5h.6zM83.1 140.5h.5zM83.1 140.6h.5zM83.1 140.7h.4zM83.1 140.8h.4zM83 140.9h.4zM83 141h.4zM83 141.1h.3zM82.9 141.1h.4zM82.9 141.2h.3zM82.9 141.3h.3zM82.8 141.4h.3zM82.8 141.5h.3zM82.8 141.6h.3zM82.7 141.6h.4zM82.7 141.7h.3zM82.7 141.8h.3zM82.6 141.9h.3zM82.6 142h.3zM82.6 142.1h.2zM82.5 142.2h.3zM82.5 142.2h.2zM82.5 142.3h.2zM82.5 142.4h.1zM82.5 142.5h.1zM82.4 142.7h.1z"/>
<path d="M84.1 139.5h.7zM84.1 139.6h.7zM84 139.7h.7zM84 139.8h.7zM83.9 139.9h.7zM83.9 140h.6zM83.8 140h.7zM83.8 140.1h.6zM83.7 140.2h.6zM83.7 140.3h.6zM83.7 140.4h.5zM83.7 140.5h.5zM83.6 140.5h.6zM83.6 140.6h.5zM83.5 140.7h.5zM83.5 140.8h.5zM83.4 140.9h.5zM83.4 141h.4zM83.3 141.1h.5zM83.3 141.1h.4zM83.2 141.2h.5zM83.2 141.3h.5zM83.1 141.4h.5zM83.1 141.5h.4zM83.1 141.6h.4zM83.1 141.6h.3zM83 141.7h.3zM83 141.8h.3zM82.9 141.9h.3zM82.9 142h.2zM82.8 142.1h.3zM82.8 142.2h.3zM82.7 142.2h.3zM82.7 142.3h.3zM82.6 142.4h.3zM82.6 142.5h.2zM82.5 142.6h.3zM82.5 142.7h.2zM82.5 142.7h.1zM82.5 142.8h.1zM82.4 142.9h.1zM82.3 143.1h.2z"/>
<path d="M87 133.6h.1zM86.9 133.8h.1zM86.8 133.9h.2zM86.7 133.9h.3zM86.7 134h.2zM86.6 134.1h.3zM86.5 134.2h.3zM86.5 134.3h.3zM86.4 134.4h.3zM86.4 134.5h.3zM86.4 134.5h.2zM86.3 134.6h.3zM86.2 134.7h.3zM86.2 134.8h.3zM86.1 134.9h.3zM86 135h.4zM85.9 135h.5zM85.9 135.1h.5zM85.9 135.2h.4zM85.8 135.3h.5zM85.8 135.4h.4zM85.7 135.5h.5zM85.6 135.6h.5zM85.6 135.6h.5zM85.5 135.7h.5zM85.4 135.8h.6zM85.4 135.9h.5zM85.3 136h.6zM85.3 136.1h.6zM85.2 136.1h.7zM85.2 136.2h.6zM85.1 136.3h.7zM85 136.4h.7zM85 136.5h.7zM84.9 136.6h.7zM84.8 136.7h.8zM84.8 136.7h.7zM84.8 136.8h.7zM84.7 136.9h.7z"/>
<path d="M87.1 133.5h.2zM87 133.7h.2zM87 133.8h.2zM87 133.9h.1zM87 133.9h.1zM86.9 134h.1zM86.9 134.1h.1zM86.8 134.2h.2zM86.8 134.3h.2zM86.7 134.4h.3zM86.7 134.5h.3zM86.6 134.5h.3zM86.6 134.6h.3zM86.5 134.7h.4zM86.5 134.8h.3zM86.4 134.9h.4zM86.4 135h.4zM86.4 135h.3zM86.4 135.1h.3zM86.3 135.2h.3zM86.3 135.3h.3zM86.2 135.4h.4zM86.2 135.5h.3zM86.1 135.6h.4zM86.1 135.6h.4zM86 135.7h.4zM86 135.8h.4zM85.9 135.9h.5zM85.9 136h.5zM85.9 136.1h.5zM85.9 136.1h.5zM85.8 136.2h.5zM85.8 136.3h.5zM85.7 136.4h.5zM85.7 136.5h.5zM85.6 136.6h.6zM85.6 136.7h.5zM85.5 136.7h.6zM85.5 136.8h.6zM85.4 136.9h.6zM85.5 137h.5zM85.5 137.1h.5zM85.6 137.2h.3zM85.6 137.2h.3zM85.7 137.3h.2zM85.7 137.4h.2z"/>
<path d="M124.7 157.4h4.5zM125.4 157.5h3.9zM126 157.6h3.4zM126.7 157.6h2.8zM127.3 157.7h2.2zM127.8 157.8h1.7zM128.5 157.9h1.1zM129.1 158h.6z"/>
<path d="M129.1 156.8h.6zM128.5 156.9h1.1zM127.8 157h1.7zM127.3 157.1h2.2zM126.7 157.1h2.8zM126 157.2h3.4zM125.4 157.3h3.9z"/>
<path d="M139.8 156.8h.6zM139.9 156.9h1.1zM140 157h1.6zM140 157.1h2.2zM140 157.1h2.8zM140.1 157.2h3.4zM140.2 157.3h3.9z"/>
<path d="M140.2 157.4h4.5zM140.2 157.5h3.9zM140.1 157.6h3.4zM140 157.6h2.8zM140 157.7h2.2zM140 157.8h1.6zM139.9 157.9h1.1zM139.8 158h.6z"/>
<path d="M44.4 177.5h4.5zM45.2 177.6h3.8zM45.9 177.7h3.2zM46.7 177.8h2.5zM47.3 177.9h2zM48.1 178h1.3zM48.8 178.1h.6z"/>
<path d="M48.9 177h.5zM48.3 177h1.1zM47.6 177.1h1.7zM47 177.2h2.2zM46.4 177.3h2.8zM45.7 177.4h3.4zM45.1 177.5h3.9z"/>
<path d="M175.9 177h.5zM175.9 177h1.1zM175.9 177.1h1.8zM176 177.2h2.3zM176.1 177.3h2.8zM176.1 177.4h3.5zM176.2 177.5h4z"/>
<path d="M176.2 177.5h4.6zM176.2 177.6h3.9zM176.1 177.7h3.3zM176 177.8h2.6zM176 177.9h2zM175.9 178h1.3zM175.9 178.1h.6z"/>
</g>
<text font-size="15.6" x="99.1" y="269.4">Пружина</text>
<g font-size="10.9">
<text x="79.6" y="9.4" transform="rotate(-180 79.6 9.4)">МЧ00.73.00.05</text>
<text x="121.4" y="248.1">МЧ00.73.00.05</text>
</g>
<text font-size="10.6" x="86.5" y="288.1">Сталь65С2ВА ГОСТ14959-79</text>
<g font-size="7.8">
<text x="132.4" y="154.9">5</text>
<text x="63.9" y="156.8">⌀3</text>
<text x="108.7" y="175">34</text>
<text x="25.5" y="214.2">1 Направление навивки - правое.</text>
<text x="25.5" y="221.2">2 Число витков - 7.</text>
<text x="173" y="267.2">0,02</text>
<text x="192.6" y="267.2">4:1</text>
<text x="172.4" y="283.7">ПГУПС</text>
<text x="168.7" y="290.7">ЛТ-519-з</text>
</g>
<g font-size="5.4">
<text x="12.6" y="46.3" transform="rotate(-90 12.6 46.3)">Перв. примен.</text>
<text x="12.6" y="103.4" transform="rotate(-90 12.6 103.4)">Справ. №</text>
<text x="12.6" y="176.1" transform="rotate(-90 12.6 176.1)">Подп. и дата</text>
<text x="12.6" y="205.2" transform="rotate(-90 12.6 205.2)">Инв. № дубл.</text>
<text x="12.6" y="230.9" transform="rotate(-90 12.6 230.9)">Взам. инв. №</text>
<text x="159.3" y="256.6">Лит.</text>
<text x="173.4" y="256.6">Масса</text>
<text x="188.3" y="256.6">Масштаб</text>
<text x="12.6" y="261.1" transform="rotate(-90 12.6 261.1)">Подп. и дата</text>
<text x="41.6" y="261.6">№ докум.</text>
<text x="63.9" y="261.6">Подп.</text>
<text x="21" y="266.6">Разраб.</text>
<text x="38" y="266.6">Чумичев</text>
<text x="21" y="271.6">Пров.</text>
<text x="38" y="271.6">Пузанова</text>
<text x="21" y="276.6">Т.контр.</text>
<text x="157.1" y="276.6">Лист</text>
<text x="178.3" y="276.6">Листов</text>
<text x="198.5" y="276.6">1</text>
<text x="21" y="286.6">Н.контр.</text>
<text x="7.5" y="292.5" transform="rotate(-90 7.5 292.5)">КОМПАС-3Dv24Учебнаяверсия©2025ООО&quot;АСКОН-Системыпроектирования&quot;, Россия. Всеправазащищены.</text>
<text x="12.6" y="290.2" transform="rotate(-90 12.6 290.2)">Инв. № подл.</text>
<text x="21" y="291.6">Утв.</text>
<text x="8.5" y="296.7">Недлякоммерческогоиспользования</text>
<text x="96" y="296.6">Копировал</text>
<text x="166" y="296.6">Формат</text>
<text x="186" y="296.6">A4</text>
</g>
<g font-size="5.3">
<text x="21.1" y="261.6">Изм.</text>
<text x="28.1" y="261.6">Лист</text>
<text x="76.1" y="261.6">Дата</text>
</g>
</svg>
